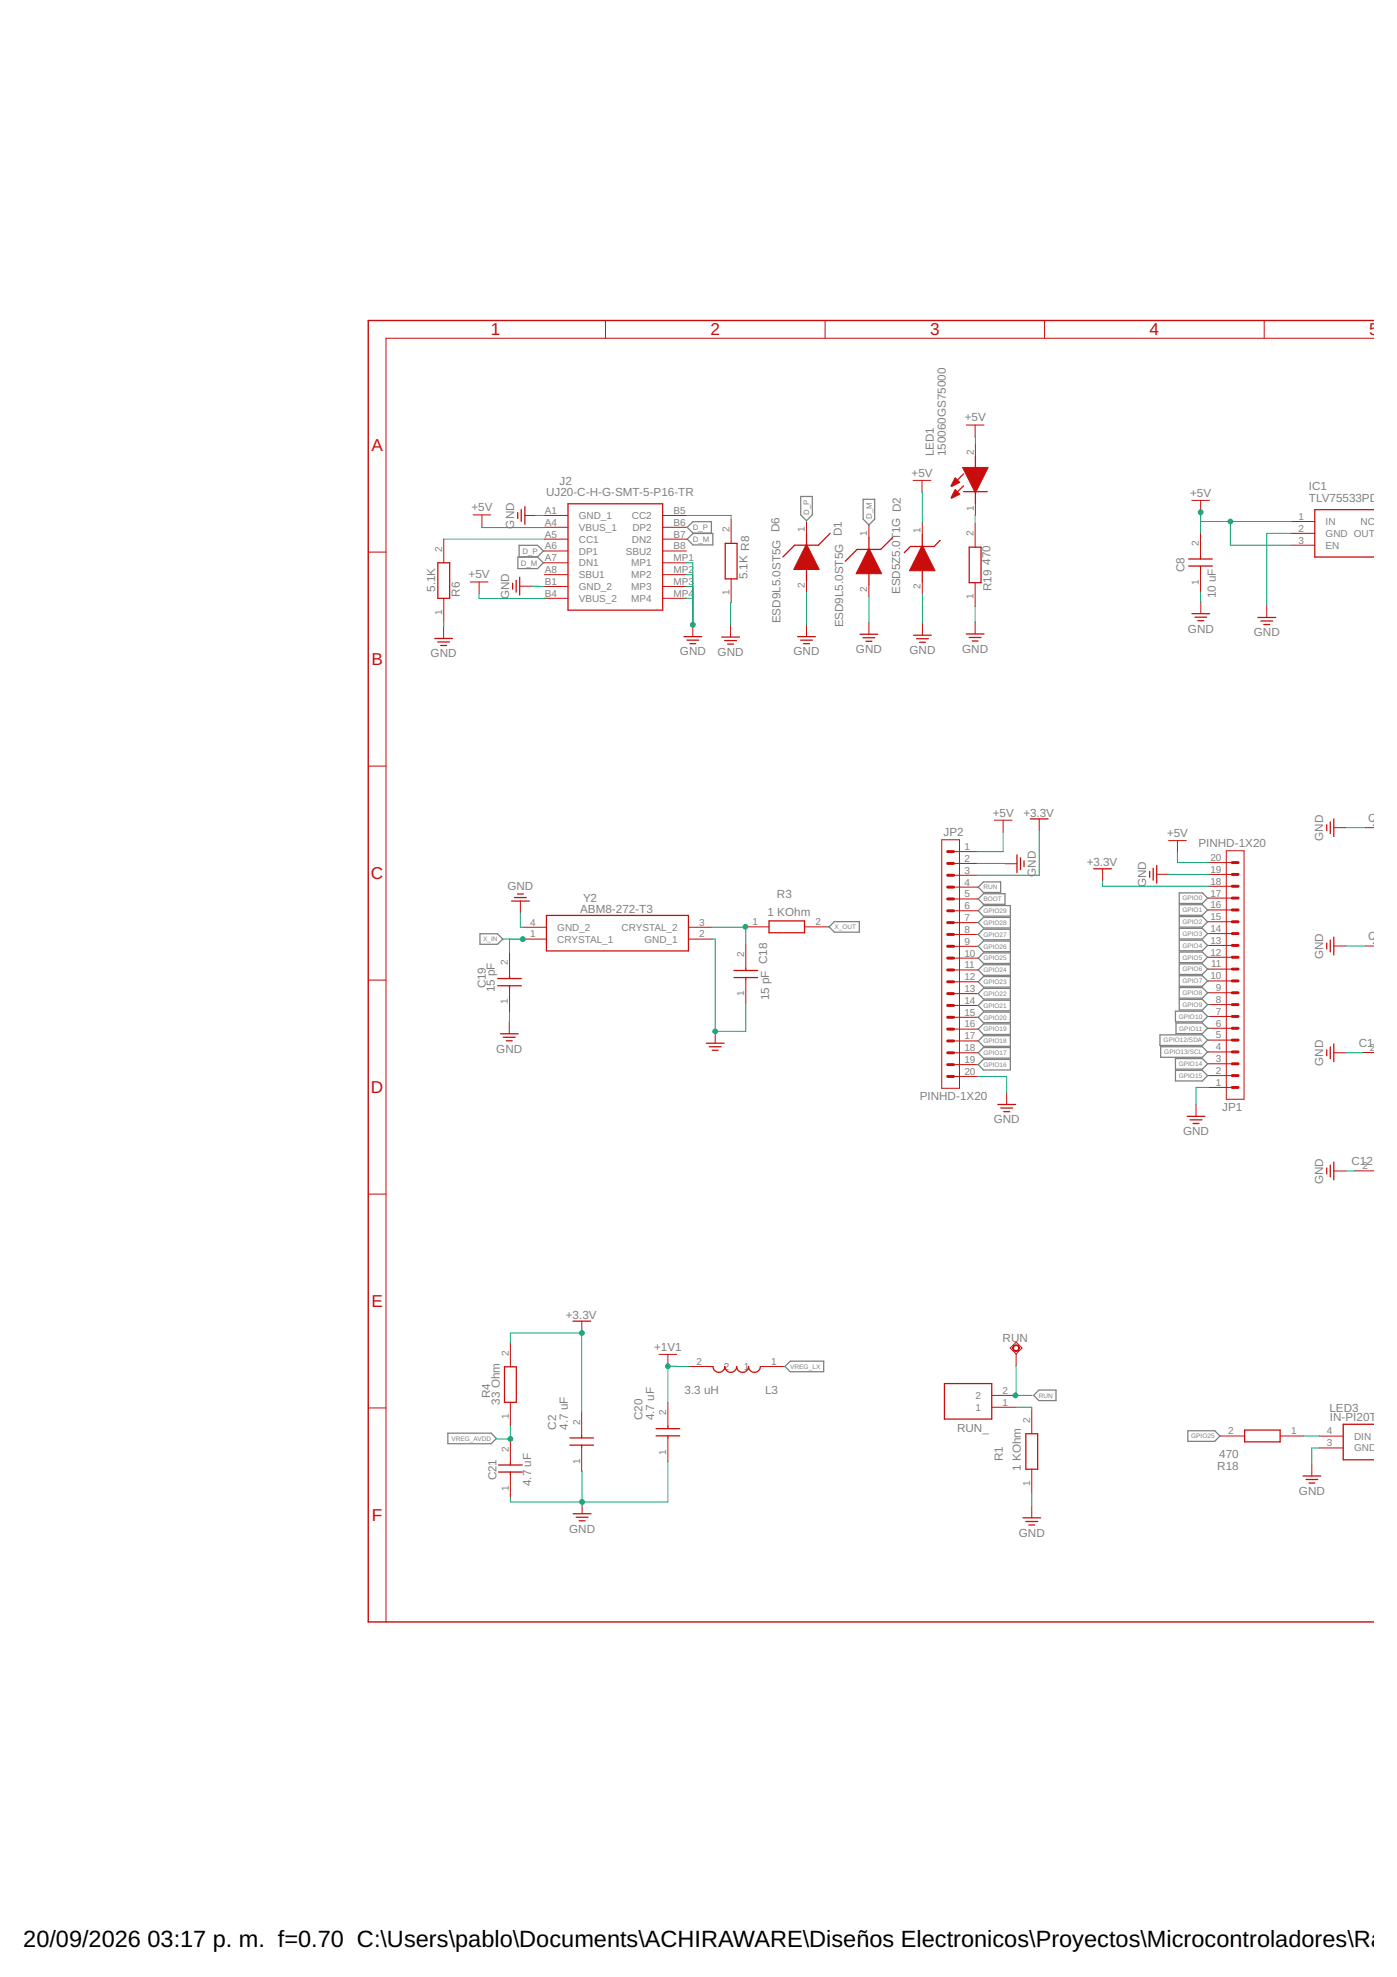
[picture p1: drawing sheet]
<svg xmlns="http://www.w3.org/2000/svg" width="210mm" height="297mm" viewBox="0 0 210 297" stroke-linecap="round" stroke-linejoin="round" font-family="sans-serif">
<g fill="none" stroke="#808080" stroke-width=".19">
<path d="M103.3 79.2l.8-.8h2.8v1.7h-2.8zM120.3 74.6h1.7v2.8l-.8 .8-.9-.8zM129.7 75h1.7v3l-.8 .9-.9-.9zM77.8 83.7h3l.8 .9-.8 .8h-3zM78 81.9h2.8l.8 .9-.8 .9h-2.8zM103.3 81l.8-.8h3v1.7h-3zM124.6 139.3l.8-.8h3.7v1.6h-3.7zM147 133.3l.8-.8h2.5v1.6h-2.5zM147 136.8l.8-.7h4v1.5h-4zM147 138.6l.8-.8h4v1.6h-4zM147 135.1l.8-.8h3.2v1.6h-3.2zM177.2 134.2h3.5l.7 .7-.7 .8h-3.5z"/>
<path d="M177.2 135.9h3.5l.7 .8-.7 .8h-3.5zM177.2 137.7h3.5l.7 .8-.7 .8h-3.5zM177.2 139.5h3.5l.7 .8-.7 .8h-3.5zM72.1 140.3h2.6l.8 .8-.8 .8h-2.6zM147 160l.8-.8h4v1.6h-4zM147 140.4l.8-.8h4v1.6h-4zM147 142.2l.8-.8h4v1.6h-4zM147 144l.8-.8h4v1.6h-4zM147 145.7l.8-.8h4v1.6h-4zM147 147.5l.8-.8h4v1.6h-4zM147 149.3l.8-.8h4v1.6h-4zM147 151.1l.8-.8h4v1.6h-4z"/>
<path d="M147 152.8l.8-.7h4v1.5h-4zM147 154.6l.8-.8h4v1.6h-4zM147 156.4l.8-.8h4v1.6h-4zM147 158.2l.8-.8h4v1.6h-4zM174.3 155.5h6.4l.7 .8-.7 .8h-6.4zM174.4 157.3h6.3l.7 .8-.7 .8h-6.3zM176.6 151.9h4.1l.7 .8-.7 .8h-4.1zM176.6 159h4.1l.7 .8-.7 .8h-4.1zM176.7 153.7h4l.7 .8-.7 .8h-4zM177.2 141.3h3.5l.7 .7-.7 .9h-3.5zM177.2 143h3.5l.7 .8-.7 .8h-3.5zM177.2 144.8h3.5l.7 .8-.7 .8h-3.5z"/>
<path d="M177.2 146.6h3.5l.7 .8-.7 .8h-3.5zM177.2 148.4h3.5l.7 .8-.7 .8h-3.5zM177.2 150.2h3.5l.7 .7-.7 .8h-3.5zM176.6 160.8h4.1l.7 .8-.7 .8h-4.1zM67.3 215.3h6.5l.8 .8-.8 .8h-6.5zM117.9 205.3l.8-.8h5.1v1.6h-5.1zM155.3 209.7l.8-.8h2.6v1.5h-2.6zM178.5 215h4l.8 .8-.8 .8h-4z"/>
</g>
<g fill="none" stroke="#c90d0c" stroke-width=".19">
<path d="M77.8 77v.9M78.3 76.6v1.7M78.9 76.1v2.7M85.3 75.7h14.3v16h-14.3zM144.8 73.9h3.5M144.8 73l-1.8 1.8M144.8 71.2l-1.8 1.8M146.6 68.5v1.8M146.6 73.9v1.7M206.4 76.6h-8.9v7.1h8.9M65.3 95.9h2.7M65.8 96.5h1.7"/>
<path d="M65.8 84.6h1.8v5.3h-1.8zM66.2 97h.9M77 87.6v.9M77.6 87.2v1.8M78.1 86.7v2.7M102.8 95.7h2.6M103.2 96.2h1.8M103.7 96.7h.8M108.4 95.7h2.7M108.9 96.2h1.8M109 81.6h1.7v5.4h-1.7zM109.3 96.8h.9"/>
<path d="M119.8 95.7h2.7M120.3 96.2h1.8M120.7 96.7h.9M121.2 80.1v1.8M121.2 85.5v1.7M124.7 80.1l-1.7 1.8h-3.6l-1.8 1.8M129.2 95.3h2.7M129.7 95.8h1.7M130.1 96.4h.9M130.6 80.8v1.7M130.6 86.1v1.8M134.1 80.8l-1.8 1.7h-3.5l-1.8 1.8"/>
<path d="M137.3 95.4h2.6M137.7 96h1.8M138.2 96.5h.8M138.6 80.3v1.8M138.6 85.7v1.7M141.2 81.2l-.8 .9h-3.6l-.9 .9M145.2 95.2h2.6M145.6 82.2h1.8v5.3h-1.8zM145.6 95.8h1.8M146.1 96.3h.9M178.6 85h3.6M178.6 84h3.6"/>
<path d="M179.1 92.2h2.7M179.5 92.7h1.8M180 93.3h.9M180.4 83.6v.4M180.4 85v.4M189 92.8h2.7M189.4 93.3h1.8M189.9 93.8h.9M76.9 135.4h2.6M77.3 134.9h1.8M77.7 134.3h.9M82.1 137.5h21.3v5.4h-21.3z"/>
<path d="M115.5 138.4h5.4v1.7h-5.4zM152.8 128.4v2.7M153.3 128.9v1.8M153.9 129.3v.9M154.8 123h2.7M164.3 130.5h2.7M172.7 130.9v.9M173.3 130.5v1.7M173.8 130v2.7M199.3 123.9v.9M199.9 123.5v1.7M200.4 123v2.7"/>
<path d="M74.8 148.1h3.5M74.8 147h3.5M75.2 155.3h2.7M75.6 155.9h1.8M76.1 156.4h.9M76.6 146.7v.3M76.6 148.1v.4M106.1 156.7h2.7M106.6 157.3h1.8M107 157.8h.9M110.3 146.9h3.5M110.3 145.8h3.5"/>
<path d="M112.1 145.5v.3M112.1 146.9v.3M199.3 141.7v.9M199.3 157.7v.9M199.9 141.2v1.8M199.9 157.3v1.8M200.4 140.8v2.7M200.4 156.8v2.7M149.9 165.9h2.7M150.4 166.5h1.7M150.8 167h.9M178.4 167.7h2.6"/>
<path d="M178.8 168.3h1.8M179.3 168.8h.8M199.3 175.5v.9M199.9 175v1.8M200.4 174.6v2.7M86.1 198.5h2.7M75.8 205.4h1.8v5.3h-1.8zM76.7 219.8v.3M85.6 217.1h3.6M85.6 216h3.6M87.4 215.7v.3M87.4 217.1v.4"/>
<path d="M98.6 215.7h3.5M98.6 214.7h3.5M100.4 214.3v.4M100.4 215.7v.4M107.1 205.3a.89 .89 0 0 0 .9 .9 .89 .89 0 0 0 .9-.9 .89 .89 0 0 0 .9 .9 .89 .89 0 0 0 .9-.9 .89 .89 0 0 0 .9 .9 .89 .89 0 0 0 .9-.9 .89 .89 0 0 0 .8 .9 .89 .89 0 0 0 .9-.9M141.9 207.9h7.1v5.3h-7.1zM154.1 215.4h1.8v5.3h-1.8zM187 214.9h5.3v1.7h-5.3zM206.4 214h-4.6v5.3h4.6M74.9 221.2h3.6M74.9 220.1h3.6M76.7 221.2v.3"/>
<path d="M86.1 227.4h2.7M86.6 228h1.7M87 228.5h.9M153.7 228h2.7M154.1 228.6h1.8M154.6 229.1h.9M195.8 221.8h2.6M196.2 222.3h1.8M196.7 222.8h.8"/>
</g>
<g fill="none" stroke="#c90d0c" stroke-width=".15">
<path d="M91 48.2v2.6M124 48.2v2.6M157 48.2v2.6M189.9 48.2v2.6M206.4 50.8h-148.4v192.9M71.1 77.4h2.6M72.4 77.4v1.7M78.9 77.4h1.7M81.8 77.4h3.5M81.8 79.2h3.5M99.6 77.4h3.5M99.6 79.2h3.5"/>
<path d="M109.9 78.1v3.5M121.2 78.4v1.7M130.6 79v1.8M137.2 72.2h2.7M138.5 72.2v1.8M138.6 78.5v1.8M145.2 63.9h2.6M146.5 63.9v1.7M146.5 78.7v3.5M146.6 66.8v1.7M146.6 75.6v1.8M179.1 75.2h2.6"/>
<path d="M180.4 75.2v1.8M194 78.4h3.5M55.3 83h2.7M66.7 94.1v1.8M66.7 81v3.6M66.7 89.9v3.6M70.7 87.4h2.6M72 87.4v1.8M78.1 88.1h1.8M81.8 81h3.5M81.8 82.8h3.5M81.8 84.6h3.5"/>
<path d="M81.8 86.3h3.5M81.8 88.1h3.5M81.8 89.9h3.5M99.6 81h3.5M99.6 82.8h3.5M99.6 84.6h3.5M99.6 86.3h3.5M99.6 88.1h3.5M99.6 89.9h3.5M104.1 93.9v1.8M109.8 93.9v1.8M109.9 87v3.5"/>
<path d="M121.2 87.2v1.8M121.2 93.9v1.8M130.6 87.9v1.8M130.6 93.5v1.8M138.6 87.4v1.8M138.6 93.7v1.7M146.5 87.5v3.6M146.5 93.5v1.7M180.4 80.1v3.5M180.4 85.4v3.6M180.4 90.4v1.8M190.3 91v1.8"/>
<path d="M194 80.1h3.5M194 81.9h3.5M55.3 115.1h2.7M78.2 135.4v1.8M78.5 139.3h3.6M103.4 139.3h3.6M112 139.3h3.5M120.9 139.3h3.5M141.5 126.2h2.7v37.3h-2.7zM143.3 128h3.5M143.3 129.7h3.5M143.3 131.5h3.5"/>
<path d="M143.3 133.3h3.5M143.3 135.1h3.5M143.3 136.8h3.5M143.3 138.6h3.5M149.4 123.2h2.7M150.7 123.2v1.8M151 129.8h1.8M156.1 123v1.8M165.7 130.5v1.8M173.8 131.4h1.8M175.6 126.3h2.6M176.9 126.3v1.8"/>
<path d="M181.6 138.5h3.5M181.6 136.7h3.5M181.6 134.9h3.5M181.6 133.2h3.5M181.6 131.4h3.5M181.6 129.6h3.5M184.3 127.8h2.6v37.4h-2.6zM200.4 124.4h1.8M205.1 124.4h1.3M55.3 147.3h2.7M76.5 153.5v1.8M76.6 143.1v3.6"/>
<path d="M76.6 148.5v3.5M78.5 141.1h3.6M103.4 141.1h3.6M107.5 155v1.7M112.1 141.9v3.6M112.1 147.2v3.6M143.3 158.2h3.5M143.3 140.4h3.5M143.3 142.2h3.5M143.3 144h3.5M143.3 145.7h3.5M143.3 147.5h3.5"/>
<path d="M143.3 149.3h3.5M143.3 151.1h3.5M143.3 152.8h3.5M143.3 154.6h3.5M143.3 156.4h3.5M143.3 160h3.5M181.6 159.8h3.5M181.6 158.1h3.5M181.6 156.3h3.5M181.6 154.5h3.5M181.6 152.7h3.5M181.6 150.9h3.5"/>
<path d="M181.6 149.2h3.5M181.6 147.4h3.5M181.6 145.6h3.5M181.6 143.8h3.5M181.6 142h3.5M181.6 140.3h3.5M200.4 142.1h1.8M200.4 158.2h1.8M204.7 158.1h1.7M205.1 142.1h1.3M55.3 179.4h2.7M143.3 161.7h3.5"/>
<path d="M151.3 164.2v1.7M179.7 165.9v1.8M181.6 163.4h3.5M181.6 161.6h3.5M200.4 175.9h1.8M203.6 175.9h2.8M87.4 198.5v1.8M55.3 211.5h2.7M76.7 201.8v3.6M76.7 210.7v3.5M76.7 216.2v3.6M87.4 212.1v3.6"/>
<path d="M87.4 217.5v3.5M99 203.5h2.7M100.4 203.5v1.8M100.4 210.7v3.6M100.4 216.1v3.5M103.6 205.3h3.5M114.2 205.3h3.6M149 211.4h3.6M149 209.7h3.6M151.8 202.5l.9-.8 .9 .8-.9 .9zM152.7 203.4v1.8M155 211.9v3.5"/>
<path d="M183.5 215.8h3.5M192.3 215.8h3.6M197.1 220v1.8M198.3 215.8h3.5M198.3 217.6h3.5M76.7 221.5v3.6M87.5 225.7v1.7M155 220.7v3.6M155 226.3v1.7"/>
</g>
<g fill="#c90d0c" stroke="#c90d0c" stroke-width=".15">
<path d="M121.1 81.8h.1l1.9 3.8h-3.8z" fill-rule="evenodd"/>
<path d="M130.5 82.5h.1l1.9 3.7h-3.9z" fill-rule="evenodd"/>
<path d="M138.5 82h.1l1.9 3.8h-3.8z" fill-rule="evenodd"/>
<path d="M152.3 202.2a.5 .5 0 0 1 .8 .1 .5 .5 0 0 1-.3 .7 .5 .5 0 0 1-.6-.5h.1a.4 .4 0 0 1 .5-.3 .4 .4 0 0 1 .2 .6 .4 .4 0 0 1-.7-.1v-.2h-.1z" fill-rule="evenodd"/>
<path d="M144.6 70.2h3.9l-1.9 3.8h-.1z" fill-rule="evenodd"/>
<path d="M143.5 73.5l.7 .8-1.2 .6-.1-.1z" fill-rule="evenodd"/>
<path d="M143.5 71.8l.7 .7-1.2 .6-.1-.1z" fill-rule="evenodd"/>
</g>
<g fill="none" stroke="#c90d0c" stroke-width=".44">
<path d="M142.4 128h.9M142.4 129.7h.9M142.4 131.5h.9M142.4 133.3h.9M142.4 135.1h.9M142.4 136.8h.9M142.4 138.6h.9M185.1 138.5h.9M185.1 136.7h.9M185.1 134.9h.9M185.1 133.2h.9M185.1 131.4h.9"/>
<path d="M185.1 129.6h.9M142.4 140.4h.9M142.4 142.2h.9M142.4 144h.9M142.4 145.7h.9M142.4 147.5h.9M142.4 149.3h.9M142.4 151.1h.9M142.4 152.8h.9M142.4 154.6h.9M142.4 156.4h.9M142.4 158.2h.9"/>
<path d="M142.4 160h.9M185.1 159.8h.9M185.1 158.1h.9M185.1 156.3h.9M185.1 154.5h.9M185.1 152.7h.9M185.1 150.9h.9M185.1 149.2h.9M185.1 147.4h.9M185.1 145.6h.9M185.1 143.8h.9M185.1 142h.9"/>
<path d="M185.1 140.3h.9M142.4 161.7h.9M185.1 163.4h.9M185.1 161.6h.9"/>
</g>
<path d="M206.4 48.2h-151.1v195.5h151.1" fill="none" stroke="#c90d0c" stroke-width=".21"/>
<g fill="none" stroke="#0dab76" stroke-width=".15">
<path d="M72.4 79.1v.2l9.4-.1M81.8 77.4l-1.3 .1M103.1 77.4h6.8v.7M103.1 79.2h.2M121.2 78.2v.2M130.6 78.9v.1M138.5 74l.1 4.5M146.5 65.6l.1 1.2M146.6 77.4l-.1 1.3M184.9 78.4v3.5h9.1M194 78.4h-13.6v-1.4v3.1M66.7 93.5v.6"/>
<path d="M66.7 81h15.1M72 89.2v.7h9.8M79.9 88.1h1.9M81.6 84.6h.2M81.6 82.8h.2M103.1 88.1h1M103.1 89.9h1M103.1 84.6h1v9.3M103.1 86.3h1M103.1 81h.2M109.9 90.5h-.1v3.4M121.2 89v4.9"/>
<path d="M130.6 89.7v3.8M138.6 89.2v4.5M146.5 91.1v2.4M180.4 89v1.4M194 80.1h-3.7v10.9M78.2 137.2v2.1h.3M107 139.3h5.1v2.6M124.4 139.3h.2M146.8 129.7l4.2 .1M146.8 133.3h.2M146.8 138.6h.2M146.8 136.8h.2"/>
<path d="M146.8 135.1h.2M150.7 125v3h-3.9M156.1 124.8v6.7h-9.3M165.7 132.3v.9h15.9M175.6 131.4h6M176.9 128.1v1.5h4.7M181.4 134.9h.2M181.4 136.7h.2M181.4 138.5h.2M202.2 124.4h2.9M75.5 141.1h3M76.6 141.1v2"/>
<path d="M76.6 152l-.1 1.5M107 141.1h.5v13.9h4.6v-4.2M146.8 158.2h.2M146.8 160h.2M146.8 156.4h.2M146.8 154.6h.2M146.8 152.8h.2M146.8 151.1h.2M146.8 149.3h.2M146.8 147.5h.2M146.8 145.7h.2M146.8 144h.2"/>
<path d="M146.8 142.2h.2M146.8 140.4h.2M181.4 140.3h.2M181.4 142h.2M181.4 143.8h.2M181.4 145.6h.2M181.4 147.4h.2M181.4 149.2h.2M181.4 150.9h.2M181.4 152.7h.2M181.4 154.5h.2M181.4 159.8h.2"/>
<path d="M181.4 156.3h.2M181.4 158.1h.2M202.2 142.1h2.9M204.7 158.1l-2.5 .1M146.8 161.7h4.5v2.5M181.4 161.6h.2M181.6 163.4h-1.9v2.5M203.6 175.9h-1.4M76.7 201.8v-1.5h10.7v11.8M76.7 214.2v2h-2.2M100.4 219.6v6.1h-23.7v-.6M103.6 205.3h-3.2v5.4"/>
<path d="M117.8 205.3h.1M152.6 211.4h2.4v.5M152.6 209.7h2.5M152.7 205.2v4.5M183.3 215.8h.2M195.9 215.8h2.4M198.3 217.6h-1.2v2.4M198.3 215.8h.1M87.4 221l.1 4.7M155 224.3v2"/>
</g>
<g fill="#0dab76" stroke="#0dab76" stroke-width=".15">
<circle cx="104.1" cy="93.9" r=".36"/>
<circle cx="107.5" cy="155" r=".36"/>
<circle cx="87.5" cy="225.7" r=".36"/>
<circle cx="87.4" cy="200.3" r=".36"/>
<circle cx="184.9" cy="78.4" r=".36"/>
<circle cx="180.4" cy="77" r=".36"/>
<circle cx="78.5" cy="141.1" r=".36"/>
<circle cx="112" cy="139.3" r=".36"/>
<circle cx="100.4" cy="205.3" r=".36"/>
<circle cx="76.7" cy="216.2" r=".36"/>
<circle cx="152.6" cy="209.7" r=".36"/>
</g>
<g font-size="3.5">
<text x="3.5" y="292.5">20/09/2026</text>
<text x="22.2" y="292.5">03:17 p. m. f=0.70 C:\Users\pablo\Documents\ACHIRAWARE\Diseños Electronicos\Proyectos\Microcontroladores\Rasp</text>
</g>
<g font-size="2.6" fill="#c90d0c">
<text x="73.8" y="50.4">1</text>
<text x="106.8" y="50.4">2</text>
<text x="139.7" y="50.4">3</text>
<text x="172.7" y="50.4">4</text>
<text x="205.7" y="50.4">5</text>
<text x="55.8" y="67.8">A</text>
<text x="55.8" y="99.9">B</text>
<text x="55.7" y="132.1">C</text>
<text x="55.7" y="164.2">D</text>
<text x="55.8" y="196.4">E</text>
<text x="55.9" y="228.5">F</text>
</g>
<g font-size="1.8" fill="#808080">
<text x="145" y="63.3">+5V</text>
<text x="137" y="71.7">+5V</text>
<text x="140.3" y="68.5" transform="rotate(-90 140.3 68.5)">LED1</text>
<text x="142.1" y="68.5" transform="rotate(-90 142.1 68.5)">150060GS75000</text>
<text x="70.8" y="76.8">+5V</text>
<text x="82" y="74.5">UJ20-C-H-G-SMT-5-P16-TR</text>
<text x="84.1" y="72.9">J2</text>
<text x="178.8" y="74.7">+5V</text>
<text x="196.7" y="75.4">TLV75533PDBVR</text>
<text x="196.7" y="73.7">IC1</text>
<text x="77.3" y="79.4" transform="rotate(-90 77.3 79.4)">GND</text>
<text x="65.4" y="88.9" transform="rotate(-90 65.4 88.9)">5.1K</text>
<text x="69.1" y="89.6" transform="rotate(-90 69.1 89.6)">R6</text>
<text x="70.4" y="86.9">+5V</text>
<text x="112.3" y="87" transform="rotate(-90 112.3 87)">5.1K R8</text>
<text x="135.2" y="89.3" transform="rotate(-90 135.2 89.3)">ESD5Z5.0T1G D2</text>
<text x="148.8" y="84.8" transform="rotate(-90 148.8 84.8)">470</text>
<text x="149" y="88.8" transform="rotate(-90 149 88.8)">R19</text>
<text x="178" y="86" transform="rotate(-90 178 86)">C8</text>
<text x="182.7" y="89.9" transform="rotate(-90 182.7 89.9)">10 uF</text>
<text x="76.5" y="90.1" transform="rotate(-90 76.5 90.1)">GND</text>
<text x="117.3" y="93.6" transform="rotate(-90 117.3 93.6)">ESD9L5.0ST5G D6</text>
<text x="126.7" y="94.3" transform="rotate(-90 126.7 94.3)">ESD9L5.0ST5G D1</text>
<text x="178.5" y="95">GND</text>
<text x="188.4" y="95.6">GND</text>
<text x="64.7" y="98.8">GND</text>
<text x="102.1" y="98.5">GND</text>
<text x="107.8" y="98.5">GND</text>
<text x="119.2" y="98.5">GND</text>
<text x="128.6" y="98.1">GND</text>
<text x="136.7" y="98.3">GND</text>
<text x="144.6" y="98.1">GND</text>
<text x="141.8" y="125.7">JP2</text>
<text x="149.2" y="122.7">+5V</text>
<text x="153.8" y="122.7">+3.3V</text>
<text x="175.3" y="125.8">+5V</text>
<text x="205.6" y="123.5">C7</text>
<text x="155.6" y="131.7" transform="rotate(-90 155.6 131.7)">GND</text>
<text x="163.3" y="130.2">+3.3V</text>
<text x="180.1" y="127.3">PINHD-1X20</text>
<text x="198.8" y="126.3" transform="rotate(-90 198.8 126.3)">GND</text>
<text x="76.2" y="133.8">GND</text>
<text x="87.2" y="137.1">ABM8-272-T3</text>
<text x="87.6" y="135.5">Y2</text>
<text x="115.3" y="137.6">1 KOhm</text>
<text x="116.7" y="134.9">R3</text>
<text x="172.2" y="133.3" transform="rotate(-90 172.2 133.3)">GND</text>
<text x="205.6" y="141.3">C4</text>
<text x="73" y="148.5" transform="rotate(-90 73 148.5)">C19</text>
<text x="74.4" y="149.1" transform="rotate(-90 74.4 149.1)">15 pF</text>
<text x="198.8" y="144.1" transform="rotate(-90 198.8 144.1)">GND</text>
<text x="115.6" y="150.3" transform="rotate(-90 115.6 150.3)">15 pF C18</text>
<text x="74.6" y="158.1">GND</text>
<text x="198.8" y="160.1" transform="rotate(-90 198.8 160.1)">GND</text>
<text x="204.2" y="157.3">C13</text>
<text x="138.2" y="165.3">PINHD-1X20</text>
<text x="183.6" y="166.9">JP1</text>
<text x="149.3" y="168.8">GND</text>
<text x="177.8" y="170.6">GND</text>
<text x="198.8" y="177.9" transform="rotate(-90 198.8 177.9)">GND</text>
<text x="203.1" y="175">C12</text>
<text x="85" y="198.1">+3.3V</text>
<text x="98.3" y="203">+1V1</text>
<text x="150.6" y="201.6">RUN</text>
<text x="102.9" y="209.5">3.3 uH</text>
<text x="115" y="209.5">L3</text>
<text x="73.6" y="210.1" transform="rotate(-90 73.6 210.1)">R4</text>
<text x="75.1" y="211" transform="rotate(-90 75.1 211)">33 Ohm</text>
<text x="83.6" y="214.8" transform="rotate(-90 83.6 214.8)">C2</text>
<text x="85.3" y="214.8" transform="rotate(-90 85.3 214.8)">4.7 uF</text>
<text x="96.5" y="213.4" transform="rotate(-90 96.5 213.4)">C20</text>
<text x="98.3" y="213.4" transform="rotate(-90 98.3 213.4)">4.7 uF</text>
<text x="143.8" y="215.2">RUN_</text>
<text x="199.8" y="212.1">LED3</text>
<text x="199.8" y="213.5">IN-PI20TATPR</text>
<text x="150.7" y="219.6" transform="rotate(-90 150.7 219.6)">R1</text>
<text x="153.4" y="221" transform="rotate(-90 153.4 221)">1 KOhm</text>
<text x="182.9" y="220.8">R18</text>
<text x="183.2" y="219.1">470</text>
<text x="74.6" y="222.4" transform="rotate(-90 74.6 222.4)">C21</text>
<text x="79.8" y="223.3" transform="rotate(-90 79.8 223.3)">4.7 uF</text>
<text x="195.2" y="224.6">GND</text>
<text x="85.5" y="230.3">GND</text>
<text x="153.1" y="230.9">GND</text>
</g>
<g font-size="1.5" fill="#808080">
<text x="146.3" y="68.3" transform="rotate(-90 146.3 68.3)">2</text>
<text x="81.9" y="77.2">A1</text>
<text x="87" y="78">GND_1</text>
<text x="94.9" y="78">CC2</text>
<text x="101.2" y="77.2">B5</text>
<text x="146.3" y="76.7" transform="rotate(-90 146.3 76.7)">1</text>
<text x="66.4" y="82.9" transform="rotate(-90 66.4 82.9)">2</text>
<text x="81.9" y="79">A4</text>
<text x="81.9" y="80.8">A5</text>
<text x="81.9" y="82.5">A6</text>
<text x="87" y="79.8">VBUS_1</text>
<text x="87" y="81.5">CC1</text>
<text x="87" y="83.3">DP1</text>
<text x="94" y="83.3">SBU2</text>
<text x="94.9" y="81.5">DN2</text>
<text x="95" y="79.8">DP2</text>
<text x="101.2" y="79">B6</text>
<text x="101.2" y="80.8">B7</text>
<text x="101.2" y="82.5">B8</text>
<text x="109.6" y="80" transform="rotate(-90 109.6 80)">2</text>
<text x="120.9" y="79.9" transform="rotate(-90 120.9 79.9)">1</text>
<text x="130.3" y="80.5" transform="rotate(-90 130.3 80.5)">1</text>
<text x="138.3" y="80.1" transform="rotate(-90 138.3 80.1)">1</text>
<text x="146.3" y="80.6" transform="rotate(-90 146.3 80.6)">2</text>
<text x="180.1" y="82" transform="rotate(-90 180.1 82)">2</text>
<text x="195.1" y="78.1">1</text>
<text x="195.1" y="79.9">2</text>
<text x="195.1" y="81.7">3</text>
<text x="199.2" y="78.9">IN</text>
<text x="199.2" y="80.7">GND OUT</text>
<text x="199.2" y="82.5">EN</text>
<text x="204.4" y="78.9">NC</text>
<text x="81.9" y="84.3">A7</text>
<text x="81.9" y="86.1">A8</text>
<text x="81.9" y="87.9">B1</text>
<text x="81.9" y="89.7">B4</text>
<text x="87" y="85.1">DN1</text>
<text x="87" y="86.9">SBU1</text>
<text x="87" y="88.7">GND_2</text>
<text x="94.9" y="85.1">MP1</text>
<text x="94.9" y="86.9">MP2</text>
<text x="94.9" y="88.7">MP3</text>
<text x="101.2" y="84.3">MP1</text>
<text x="101.2" y="86.1">MP2</text>
<text x="101.2" y="87.9">MP3</text>
<text x="101.2" y="89.7">MP4</text>
<text x="109.6" y="89.4" transform="rotate(-90 109.6 89.4)">1</text>
<text x="120.9" y="88.3" transform="rotate(-90 120.9 88.3)">2</text>
<text x="130.3" y="89" transform="rotate(-90 130.3 89)">2</text>
<text x="138.3" y="88.5" transform="rotate(-90 138.3 88.5)">2</text>
<text x="180.1" y="87.9" transform="rotate(-90 180.1 87.9)">1</text>
<text x="66.4" y="92.4" transform="rotate(-90 66.4 92.4)">1</text>
<text x="87" y="90.4">VBUS_2</text>
<text x="94.9" y="90.4">MP4</text>
<text x="146.3" y="90" transform="rotate(-90 146.3 90)">1</text>
<text x="206.2" y="124.1">2</text>
<text x="144.9" y="127.7">1</text>
<text x="144.9" y="129.5">2</text>
<text x="144.9" y="131.3">3</text>
<text x="181.9" y="131.1">19</text>
<text x="181.9" y="129.4">20</text>
<text x="144.9" y="133">4</text>
<text x="144.9" y="134.8">5</text>
<text x="144.9" y="136.6">6</text>
<text x="181.9" y="136.5">16</text>
<text x="181.9" y="134.7">17</text>
<text x="181.9" y="132.9">18</text>
<text x="79.6" y="140.8">1</text>
<text x="79.6" y="139.1">4</text>
<text x="83.7" y="141.6">CRYSTAL_1</text>
<text x="83.7" y="139.8">GND_2</text>
<text x="93.4" y="139.8">CRYSTAL_2</text>
<text x="96.8" y="141.6">GND_1</text>
<text x="105.1" y="140.8">2</text>
<text x="105.1" y="139.1">3</text>
<text x="111.8" y="143.8" transform="rotate(-90 111.8 143.8)">2</text>
<text x="113.1" y="139">1</text>
<text x="122.5" y="139">2</text>
<text x="144.9" y="138.4">7</text>
<text x="144.9" y="140.2">8</text>
<text x="144.9" y="141.9">9</text>
<text x="144.9" y="143.7">10</text>
<text x="181.9" y="143.6">12</text>
<text x="181.9" y="141.8">13</text>
<text x="181.9" y="140">14</text>
<text x="181.9" y="138.3">15</text>
<text x="206.2" y="141.9">2</text>
<text x="76.3" y="145" transform="rotate(-90 76.3 145)">2</text>
<text x="111.8" y="149.7" transform="rotate(-90 111.8 149.7)">1</text>
<text x="144.9" y="145.5">11</text>
<text x="144.9" y="147.3">12</text>
<text x="144.9" y="149">13</text>
<text x="181.9" y="147.1">10</text>
<text x="182" y="145.4">11</text>
<text x="182.7" y="148.9">9</text>
<text x="76.3" y="150.9" transform="rotate(-90 76.3 150.9)">1</text>
<text x="144.9" y="150.8">14</text>
<text x="144.9" y="152.6">15</text>
<text x="144.9" y="154.4">16</text>
<text x="182.7" y="154.3">6</text>
<text x="182.7" y="152.5">7</text>
<text x="182.7" y="150.7">8</text>
<text x="144.9" y="156.2">17</text>
<text x="144.9" y="157.9">18</text>
<text x="144.9" y="159.7">19</text>
<text x="144.9" y="161.5">20</text>
<text x="182.7" y="161.4">2</text>
<text x="182.7" y="159.6">3</text>
<text x="182.7" y="157.8">4</text>
<text x="182.7" y="156">5</text>
<text x="205.8" y="157.9">2</text>
<text x="182.7" y="163.1">1</text>
<text x="204.7" y="175.7">2</text>
<text x="76.4" y="203.7" transform="rotate(-90 76.4 203.7)">2</text>
<text x="104.7" y="205.1">2</text>
<text x="108.8" y="205.8">2</text>
<text x="111.8" y="205.8">1</text>
<text x="115.9" y="205.1">1</text>
<text x="150.7" y="209.4">2</text>
<text x="76.4" y="213.1" transform="rotate(-90 76.4 213.1)">1</text>
<text x="87.1" y="214.1" transform="rotate(-90 87.1 214.1)">2</text>
<text x="100.1" y="212.7" transform="rotate(-90 100.1 212.7)">2</text>
<text x="146.6" y="212">1</text>
<text x="146.6" y="210.2">2</text>
<text x="150.7" y="211.2">1</text>
<text x="154.8" y="213.8" transform="rotate(-90 154.8 213.8)">2</text>
<text x="184.5" y="215.5">2</text>
<text x="194" y="215.5">1</text>
<text x="199.4" y="215.5">4</text>
<text x="76.4" y="218.1" transform="rotate(-90 76.4 218.1)">2</text>
<text x="87.1" y="219.9" transform="rotate(-90 87.1 219.9)">1</text>
<text x="100.1" y="218.5" transform="rotate(-90 100.1 218.5)">1</text>
<text x="199.4" y="217.3">3</text>
<text x="203.5" y="218.1">GND</text>
<text x="203.5" y="216.3">DIN</text>
<text x="76.4" y="224" transform="rotate(-90 76.4 224)">1</text>
<text x="154.8" y="223.2" transform="rotate(-90 154.8 223.2)">1</text>
</g>
<g font-size="1.2" fill="#808080">
<text x="121.6" y="77.4" transform="rotate(-90 121.6 77.4)">D_P</text>
<text x="131" y="78" transform="rotate(-90 131 78)">D_M</text>
<text x="78.5" y="83.2">D_P</text>
<text x="104.1" y="81.4">D_M</text>
<text x="104.1" y="79.7">D_P</text>
<text x="78.3" y="85">D_M</text>
</g>
<g font-size="1" fill="#808080">
<text x="147.8" y="133.6">RUN</text>
<text x="147.8" y="137.2">GPIO29</text>
<text x="147.8" y="135.4">BOOT</text>
<text x="177.7" y="135.3">GPIO0</text>
<text x="177.7" y="137.1">GPIO1</text>
<text x="72.6" y="141.4">X_IN</text>
<text x="125.4" y="139.6">X_OUT</text>
<text x="147.8" y="142.5">GPIO26</text>
<text x="147.8" y="140.8">GPIO27</text>
<text x="147.8" y="139">GPIO28</text>
<text x="177.7" y="138.9">GPIO2</text>
<text x="177.7" y="140.6">GPIO3</text>
<text x="177.7" y="142.4">GPIO4</text>
<text x="147.8" y="149.6">GPIO22</text>
<text x="147.8" y="147.9">GPIO23</text>
<text x="147.8" y="146.1">GPIO24</text>
<text x="147.8" y="144.3">GPIO25</text>
<text x="177.7" y="144.2">GPIO5</text>
<text x="177.7" y="146">GPIO6</text>
<text x="177.7" y="147.7">GPIO7</text>
<text x="177.7" y="149.5">GPIO8</text>
<text x="147.8" y="155">GPIO19</text>
<text x="147.8" y="153.2">GPIO20</text>
<text x="147.8" y="151.4">GPIO21</text>
<text x="177.1" y="153.1">GPIO10</text>
<text x="177.2" y="154.8">GPIO11</text>
<text x="177.7" y="151.3">GPIO9</text>
<text x="147.8" y="160.3">GPIO16</text>
<text x="147.8" y="158.5">GPIO17</text>
<text x="147.8" y="156.8">GPIO18</text>
<text x="174.8" y="156.6">GPIO12/SDA</text>
<text x="174.9" y="158.4">GPIO13/SCL</text>
<text x="177.1" y="160.2">GPIO14</text>
<text x="177.1" y="162">GPIO15</text>
<text x="118.7" y="205.7">VREG_LX</text>
<text x="156.1" y="210">RUN</text>
<text x="67.8" y="216.5">VREG_AVDD</text>
<text x="179" y="216.1">GPIO25</text>
</g>
</svg>
